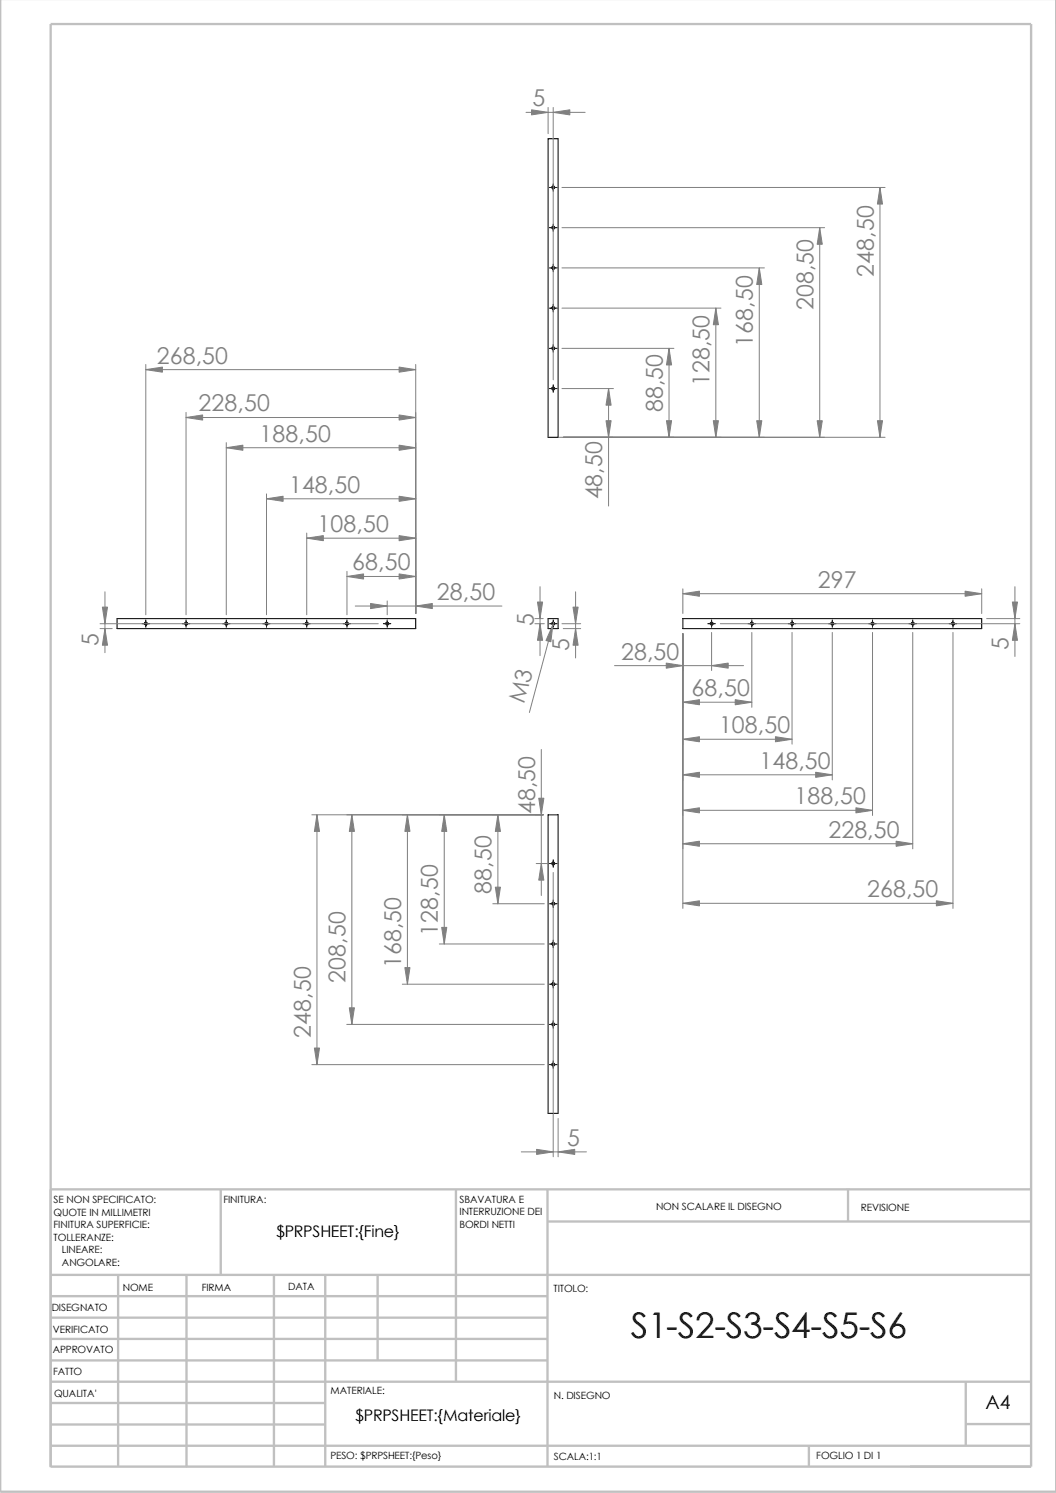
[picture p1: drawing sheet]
<svg xmlns="http://www.w3.org/2000/svg" width="210mm" height="297mm" viewBox="0 0 210 297" stroke-linecap="round" stroke-linejoin="round" font-family="sans-serif">
<g fill="none" stroke="#c0c0c0" stroke-width=".47">
<path d="M0 -.1v296.9h210.1v-296.9M10.1 236.6h195M43.9 236.6v17M90.7 236.6v38.3M108.9 236.6v55.3M168.7 236.5v6.4M10.1 257.9h98.8M10.1 253.6h195M23.5 253.6v38.2M37.1 253.6v38.3M54.5 253.6v38.3M64.7 253.6v38.3"/>
<path d="M75.1 253.6v17M108.9 243h96.2M10.1 274.9h195M10.1 262.1h98.8M10.1 279.1h54.6M10.1 266.4h98.8M10.1 270.6h98.8M192.1 274.8v12.7M10.1 291.8h195v-287h-195v287.1M10.1 283.4h54.6M10.1 287.6h195M160.9 287.5v4.3"/>
<path d="M192.1 283.3h13"/>
</g>
<g fill="none" stroke="#000" stroke-width=".21">
<path d="M109 27.6h2v59.4h-2zM23.3 123.1h59.4v2h-59.4zM109 123.1h2v2h-2zM135.8 123.1h59.4v2h-59.4zM109 162.1h2v59.4h-2z"/>
<circle cx="110" cy="37.3" r=".24"/>
<circle cx="110" cy="45.3" r=".24"/>
<circle cx="110" cy="53.3" r=".24"/>
<circle cx="110" cy="77.3" r=".24"/>
<circle cx="110" cy="69.3" r=".24"/>
<circle cx="110" cy="61.3" r=".24"/>
<circle cx="29" cy="124.1" r=".25"/>
<circle cx="37" cy="124.1" r=".25"/>
<circle cx="45" cy="124.1" r=".25"/>
<circle cx="53" cy="124.1" r=".25"/>
<circle cx="61" cy="124.1" r=".25"/>
<circle cx="69" cy="124.1" r=".25"/>
<circle cx="77" cy="124.1" r=".25"/>
<circle cx="110" cy="124.1" r=".25"/>
<circle cx="141.5" cy="124.1" r=".25"/>
<circle cx="149.5" cy="124.1" r=".25"/>
<circle cx="157.5" cy="124.1" r=".25"/>
<circle cx="165.5" cy="124.1" r=".25"/>
<circle cx="173.5" cy="124.1" r=".25"/>
<circle cx="181.5" cy="124.1" r=".25"/>
<circle cx="189.5" cy="124.1" r=".25"/>
<circle cx="110" cy="171.8" r=".24"/>
<circle cx="110" cy="179.8" r=".24"/>
<circle cx="110" cy="195.8" r=".24"/>
<circle cx="110" cy="187.8" r=".24"/>
<circle cx="110" cy="203.8" r=".24"/>
<circle cx="110" cy="211.8" r=".24"/>
</g>
<g fill="none" stroke="#000" stroke-width=".2">
<path d="M109.3 37.3h1.5M109.7 37.4a.31 .31 0 0 1 .3-.4 .31 .31 0 0 1 .3 .3 .31 .31 0 0 1-.4 .3M110 36.6v1.5M109.3 53.3h1.5M109.3 45.3h1.5M109.7 53.4a.31 .31 0 0 1 .3-.4 .31 .31 0 0 1 .3 .3 .31 .31 0 0 1-.4 .3M109.7 45.4a.31 .31 0 0 1 .3-.4 .31 .31 0 0 1 .3 .3 .31 .31 0 0 1-.4 .3M110 44.6v1.5M110 52.5v1.6M109.3 61.3h1.5M109.3 77.3h1.5M109.3 69.3h1.5"/>
<path d="M109.7 77.4a.31 .31 0 0 1 .3-.4 .31 .31 0 0 1 .3 .3 .31 .31 0 0 1-.4 .3M109.7 69.4a.31 .31 0 0 1 .3-.4 .31 .31 0 0 1 .3 .3 .31 .31 0 0 1-.4 .3M109.7 61.4a.31 .31 0 0 1 .3-.4 .31 .31 0 0 1 .3 .3 .31 .31 0 0 1-.4 .3M110 60.5v1.6M110 68.5v1.6M110 76.5v1.6M28.2 124.1h1.6M28.7 124.1a.29 .29 0 0 1 .3-.3 .29 .29 0 0 1 .3 .3 .29 .29 0 0 1-.4 .2M29 123.3v1.5M36.2 124.1h1.6M36.7 124.1a.29 .29 0 0 1 .3-.3 .29 .29 0 0 1 .3 .3 .29 .29 0 0 1-.4 .2M37 123.3v1.5"/>
<path d="M44.2 124.1h1.6M44.7 124.1a.29 .29 0 0 1 .3-.3 .29 .29 0 0 1 .3 .3 .29 .29 0 0 1-.4 .2M45 123.3v1.5M52.2 124.1h1.5M52.7 124.1a.29 .29 0 0 1 .3-.3 .29 .29 0 0 1 .3 .3 .29 .29 0 0 1-.4 .2M53 123.3v1.5M60.2 124.1h1.5M60.7 124.1a.29 .29 0 0 1 .3-.3 .29 .29 0 0 1 .3 .3 .29 .29 0 0 1-.4 .2M61 123.3v1.5M68.2 124.1h1.5M68.7 124.1a.29 .29 0 0 1 .3-.3 .29 .29 0 0 1 .3 .3 .29 .29 0 0 1-.4 .2M69 123.3v1.5"/>
<path d="M76.2 124.1h1.5M76.7 124.1a.29 .29 0 0 1 .3-.3 .29 .29 0 0 1 .3 .3 .29 .29 0 0 1-.4 .2M77 123.3v1.5M109.3 124.1h1.5M109.7 124.1a.29 .29 0 0 1 .3-.3 .29 .29 0 0 1 .3 .3 .29 .29 0 0 1-.4 .2M110 123.3v1.5M140.8 124.1h1.5M141.2 124.1a.29 .29 0 0 1 .3-.3 .29 .29 0 0 1 .3 .3 .29 .29 0 0 1-.4 .2M141.5 123.3v1.5M148.8 124.1h1.5M149.2 124.1a.29 .29 0 0 1 .3-.3 .29 .29 0 0 1 .3 .3 .29 .29 0 0 1-.4 .2M149.5 123.3v1.5"/>
<path d="M156.8 124.1h1.5M157.2 124.1a.29 .29 0 0 1 .3-.3 .29 .29 0 0 1 .3 .3 .29 .29 0 0 1-.4 .2M157.5 123.3v1.5M164.8 124.1h1.5M165.2 124.1a.29 .29 0 0 1 .3-.3 .29 .29 0 0 1 .3 .3 .29 .29 0 0 1-.4 .2M165.5 123.3v1.5M172.8 124.1h1.5M173.2 124.1a.29 .29 0 0 1 .3-.3 .29 .29 0 0 1 .3 .3 .29 .29 0 0 1-.4 .2M173.5 123.3v1.5M180.8 124.1h1.5M181.2 124.1a.29 .29 0 0 1 .3-.3 .29 .29 0 0 1 .3 .3 .29 .29 0 0 1-.4 .2M181.5 123.3v1.5"/>
<path d="M188.8 124.1h1.5M189.2 124.1a.29 .29 0 0 1 .3-.3 .29 .29 0 0 1 .3 .3 .29 .29 0 0 1-.4 .2M189.5 123.3v1.5M109.3 171.8h1.5M109.3 179.8h1.5M109.7 171.9a.31 .31 0 0 1 .3-.4 .31 .31 0 0 1 .3 .3 .31 .31 0 0 1-.4 .3M109.7 179.9a.31 .31 0 0 1 .3-.4 .31 .31 0 0 1 .3 .3 .31 .31 0 0 1-.4 .3M110 171v1.6M110 179v1.6M109.3 187.8h1.5M109.3 195.8h1.5M109.7 187.9a.31 .31 0 0 1 .3-.4 .31 .31 0 0 1 .3 .3 .31 .31 0 0 1-.4 .3"/>
<path d="M109.7 195.9a.31 .31 0 0 1 .3-.4 .31 .31 0 0 1 .3 .3 .31 .31 0 0 1-.4 .3M110 187v1.6M110 195v1.6M109.3 203.8h1.5M109.3 211.8h1.5M109.7 203.9a.31 .31 0 0 1 .3-.4 .31 .31 0 0 1 .3 .3 .31 .31 0 0 1-.4 .3M109.7 211.9a.31 .31 0 0 1 .3-.4 .31 .31 0 0 1 .3 .3 .31 .31 0 0 1-.4 .3M110 203v1.6M110 211v1.6"/>
</g>
<g fill="none" stroke="#808080" stroke-width=".2">
<path d="M104.6 22.4h11.8M109 21.4v5.2M110 21.4v54.2M111.8 37.3h64.2M175 37.3v49.7M111.8 45.3h52.2M111.8 53.3h40.2M151 53.3v33.7M163 45.3v41.7M29 72.5v49.8M29 73.5h53.7M82.7 72.5v49.5"/>
<path d="M111.8 77.3h10.2M111.8 69.3h22.2M111.8 61.3h31.6M121 77.3v23.4M133.1 69.3v17.7M142.4 61.3v25.7M37 83.1h45.7M37 82v40.3M45 89.1h37.7M45 88.1v34.2M53 98.3v24M53 99.2h29.7"/>
<path d="M111.3 87h64.7M20.9 117.7v12.1M61 106v16.3M61 107.1h21.7M69 113.7v8.6M69 114.7h13.7M77 119.5v2.8M107.4 116.7v13.7M114.5 117.7v13.2M135.8 117.1v4.9M135.8 118.1h59.4M195.2 117.1v4.9"/>
<path d="M201.8 116.7v13.9M19.9 124.1h55.3M19.9 125.1h2.4M70.7 120.6h29.1M106.4 123.1h1.6M106.4 124.1h1.8M110.1 123.8l-4.8 17.9M111.8 124.1h3.7M112 125.1h3.5M122.2 132.4h25.7M135.8 126.1v54.6M135.8 139.7h13.7"/>
<path d="M141.5 125.8v7.6M143.3 124.1h59.5M149.5 125.8v14.9M157.5 125.8v22.2M165.5 125.8v29.4M173.5 125.8v36.4M181.5 125.8v43.1M189.5 125.8v54.9M196.2 123.1h6.6M107.7 149.1v29M135.8 154.1h29.7M135.8 147.1h21.7"/>
<path d="M62 162.1h46M63 162.1v49.7M70 162.1v41.7M81 162.1v33.7M88.3 162.1v25.7M98 179.8h10.2M99 162.1v17.7M106.6 171.8h2.4M110 173.6v56.5M135.8 179.7h53.7M135.8 167.9h45.7M135.8 161.2h37.7"/>
<path d="M80 195.8h28.2M87.4 187.8h20.8M62 211.8h46.2M69 203.8h39.2M103.7 229.2h12.9M111 222.5v7.6"/>
</g>
<g fill="#808080" stroke="#808080" stroke-width=".2">
<path d="M69.5 200.5h1l-.5 3.3z"/>
<path d="M70 162.1l.5 3.3h-1z"/>
<path d="M62.5 208.5h1l-.5 3.3z"/>
<path d="M63 162.1l.5 3.3h-1z"/>
<path d="M107.1 158.8h1.1l-.5 3.3z"/>
<path d="M107.7 171.8l.5 3.3h-1.1z"/>
<path d="M99 162.1l.5 3.3h-1z"/>
<path d="M98.5 176.5h1l-.5 3.3z"/>
<path d="M88.3 162.1l.6 3.3h-1.1z"/>
<path d="M87.8 184.5h1.1l-.6 3.3z"/>
<path d="M81 162.1l.5 3.3h-1z"/>
<path d="M80.5 192.5h1l-.5 3.3z"/>
<path d="M111 229.2l3.3-.6v1.1z"/>
<path d="M106.7 228.6l3.3 .6-3.3 .5z"/>
<path d="M132.5 131.9l3.3 .5-3.3 .5z"/>
<path d="M141.5 132.4l3.3-.5v1z"/>
<path d="M201.3 119.8h1.1l-.6 3.3z"/>
<path d="M201.8 124.1l.6 3.3h-1.1z"/>
<path d="M186.2 179.2l3.3 .5-3.3 .5z"/>
<path d="M135.8 179.7l3.3-.5v1z"/>
<path d="M178.2 167.3l3.3 .6-3.3 .5z"/>
<path d="M135.8 167.9l3.3-.6v1.1z"/>
<path d="M170.2 160.7l3.3 .5-3.3 .5z"/>
<path d="M135.8 161.2l3.3-.5v1z"/>
<path d="M162.2 153.6l3.3 .5-3.3 .5z"/>
<path d="M135.8 154.1l3.3-.5v1z"/>
<path d="M154.2 146.6l3.3 .5-3.3 .5z"/>
<path d="M135.8 147.1l3.3-.5v1z"/>
<path d="M146.2 139.2l3.3 .5-3.3 .5z"/>
<path d="M135.8 139.7l3.3-.5v1z"/>
<path d="M135.8 118.1l3.3-.5v1z"/>
<path d="M191.9 117.6l3.3 .5-3.3 .5z"/>
<path d="M162.5 83.7h1l-.5 3.3z"/>
<path d="M163 45.3l.5 3.3h-1z"/>
<path d="M174.5 83.7h1l-.5 3.3z"/>
<path d="M175 37.3l.5 3.3h-1z"/>
<path d="M121 77.3l.5 3.3h-1z"/>
<path d="M120.5 83.7h1l-.5 3.3z"/>
<path d="M133.1 69.3l.5 3.3h-1.1z"/>
<path d="M132.5 83.7h1.1l-.5 3.3z"/>
<path d="M142.4 61.3l.5 3.3h-1z"/>
<path d="M141.9 83.7h1l-.5 3.3z"/>
<path d="M151 53.3l.5 3.3h-1z"/>
<path d="M150.5 83.7h1l-.5 3.3z"/>
<path d="M105.7 21.8l3.3 .6-3.3 .5z"/>
<path d="M110 22.4l3.3-.6v1.1z"/>
<path d="M45 89.1l3.3-.5v1z"/>
<path d="M79.4 88.6l3.3 .5-3.3 .5z"/>
<path d="M37 83.1l3.3-.6v1.1z"/>
<path d="M79.4 82.5l3.3 .6-3.3 .5z"/>
<path d="M20.4 120.8h1l-.5 3.3z"/>
<path d="M20.9 125.1l.5 3.3h-1z"/>
<path d="M73.7 120.1l3.3 .5-3.3 .5z"/>
<path d="M82.7 120.6l3.3-.5v1z"/>
<path d="M79.4 114.2l3.3 .5-3.3 .5z"/>
<path d="M69 114.7l3.3-.5v1z"/>
<path d="M79.4 106.6l3.3 .5-3.3 .5z"/>
<path d="M61 107.1l3.3-.5v1z"/>
<path d="M79.4 98.7l3.3 .5-3.3 .5z"/>
<path d="M53 99.2l3.3-.5v1z"/>
<path d="M79.4 73l3.3 .5-3.3 .5z"/>
<path d="M29 73.5l3.3-.5v1z"/>
<path d="M107.4 124.1l.5 3.3h-1z"/>
<path d="M114.5 125.1l.5 3.3h-1z"/>
<path d="M106.9 119.8h1l-.5 3.3z"/>
<path d="M114 120.8h1l-.5 3.3z"/>
<path d="M109.9 124.3l-.3 3.4-1-.3z"/>
</g>
<text font-size="7" x="125.5" y="266.1">S1-S2-S3-S4-S5-S6</text>
<g font-size="4.6" fill="#808080">
<text x="105.9" y="21.1">5</text>
<text x="173.8" y="55.1" transform="rotate(-90 173.8 55.1)">248,50</text>
<text x="161.8" y="61.7" transform="rotate(-90 161.8 61.7)">208,50</text>
<text x="149.8" y="69" transform="rotate(-90 149.8 69)">168,50</text>
<text x="31.2" y="72.3">268,50</text>
<text x="141.1" y="76.8" transform="rotate(-90 141.1 76.8)">128,50</text>
<text x="39.5" y="81.8">228,50</text>
<text x="131.8" y="82" transform="rotate(-90 131.8 82)">88,50</text>
<text x="51.6" y="87.9">188,50</text>
<text x="57.5" y="98">148,50</text>
<text x="119.8" y="99.4" transform="rotate(-90 119.8 99.4)">48,50</text>
<text x="63.2" y="105.8">108,50</text>
<text x="70.1" y="113.5">68,50</text>
<text x="86.9" y="119.4">28,50</text>
<text x="162.6" y="116.9">297</text>
<text x="106.2" y="124.6" transform="rotate(-90 106.2 124.6)">5</text>
<text x="19.6" y="128.5" transform="rotate(-90 19.6 128.5)">5</text>
<text x="113.2" y="129.6" transform="rotate(-90 113.2 129.6)">5</text>
<text x="123.5" y="131.2">28,50</text>
<text x="200.6" y="129.3" transform="rotate(-90 200.6 129.3)">5</text>
<text x="104.3" y="140.1" transform="rotate(-75 104.3 140.1)">M3</text>
<text x="137.5" y="138.5">68,50</text>
<text x="143" y="145.9">108,50</text>
<text x="151" y="152.9">148,50</text>
<text x="158" y="160">188,50</text>
<text x="106.4" y="162" transform="rotate(-90 106.4 162)">48,50</text>
<text x="164.8" y="166.6">228,50</text>
<text x="97.8" y="177.8" transform="rotate(-90 97.8 177.8)">88,50</text>
<text x="172.5" y="178.5">268,50</text>
<text x="87.1" y="186.1" transform="rotate(-90 87.1 186.1)">128,50</text>
<text x="68.7" y="195.5" transform="rotate(-90 68.7 195.5)">208,50</text>
<text x="79.8" y="192.6" transform="rotate(-90 79.8 192.6)">168,50</text>
<text x="61.8" y="206.5" transform="rotate(-90 61.8 206.5)">248,50</text>
<text x="112.8" y="227.9">5</text>
</g>
<text font-size="3.9" x="196" y="280.2">A4</text>
<g font-size="3.2">
<text x="54.9" y="246.1">$PRPSHEET:{Fine}</text>
<text x="70.7" y="282.6">$PRPSHEET:{Materiale}</text>
</g>
<g font-size="2">
<text x="10.7" y="239.3">SE NON SPECIFICATO:</text>
<text x="44.4" y="239.3">FINITURA:</text>
<text x="91.4" y="239.3">SBAVATURA E</text>
<text x="10.7" y="241.9">QUOTE IN MILLIMETRI</text>
<text x="10.7" y="244.4">FINITURA SUPERFICIE:</text>
<text x="91.4" y="244.3">BORDI NETTI</text>
<text x="91.4" y="241.8">INTERRUZIONE DEI</text>
<text x="130.5" y="240.6">NON SCALARE IL DISEGNO</text>
<text x="171.2" y="240.9">REVISIONE</text>
<text x="10.7" y="246.9">TOLLERANZE:</text>
<text x="12.3" y="251.9">ANGOLARE:</text>
<text x="12.3" y="249.4">LINEARE:</text>
<text x="24.4" y="256.8">NOME</text>
<text x="40.1" y="256.7">FIRMA</text>
<text x="57.3" y="256.7">DATA</text>
<text x="110.1" y="257">TITOLO:</text>
<text x="10.3" y="260.8">DISEGNATO</text>
<text x="10.5" y="269.2">APPROVATO</text>
<text x="10.5" y="265.1">VERIFICATO</text>
<text x="10.5" y="273.5">FATTO</text>
<text x="10.8" y="277.9">QUALITA'</text>
<text x="65.7" y="277.3">MATERIALE:</text>
<text x="110.2" y="278.4">N. DISEGNO</text>
<text x="65.7" y="290.3">PESO: $PRPSHEET:{Peso}</text>
<text x="110.2" y="290.4">SCALA:1:1</text>
<text x="162.3" y="290.3">FOGLIO 1 DI 1</text>
</g>
</svg>
